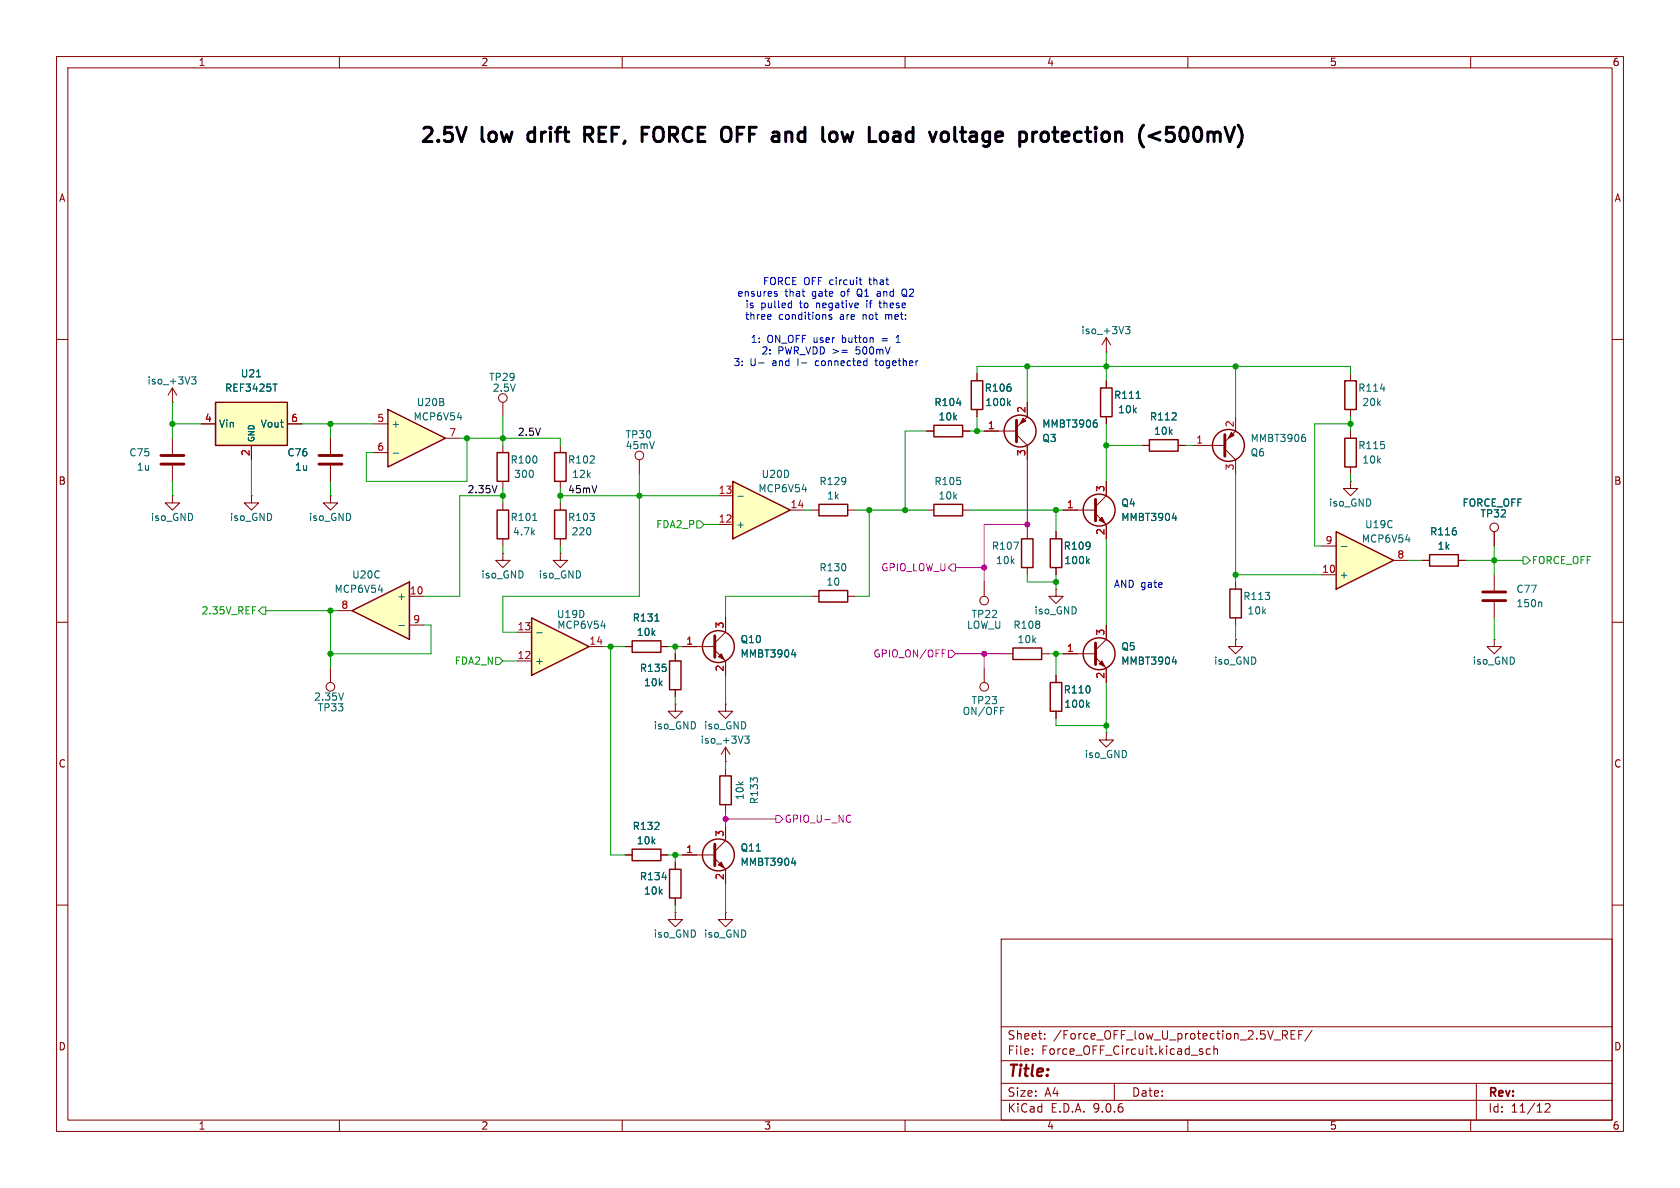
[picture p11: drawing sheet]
<svg xmlns="http://www.w3.org/2000/svg" width="297mm" height="210mm" viewBox="0 0 297 210" stroke-linecap="round" stroke-linejoin="round" font-family="sans-serif">
<g fill="none" stroke="#840000" stroke-width=".18">
<path d="M10 10h277v190h-277zM12 12h273v186h-273zM60 10v2M110 10v2M160 10v2M210 10v2M260 10v2M195.6 59.7l-.8 1.3M195.6 59.7l.7 1.3M195.6 59.7v2.5M10 60h2M88.9 71.1v2.6"/>
<path d="M88.9 78.7v1.3M163.8 76.2h1.3M170.2 76.2h1.2M172.7 66v1.3M172.7 72.4v1.3M174 76.2h5.7M179.7 76.8l1.9 1.9v2.6M181.6 71.1v2.6l-1.9 1.9M195.6 62.2h.1M285 60h2M88.9 85.1v1.3M99.1 97.8v1.3h1.2l-1.2 1.2-1.3-1.2h1.3"/>
<path d="M99.1 97.8h.1M10 110h2M110.5 114.3h1.3M116.8 114.3h1.3M143.5 105.4h1.3M149.9 105.4h1.2M285 110h2M119.4 124.5v1.2h1.2l-1.2 1.3-1.3-1.3h1.3M119.4 124.5h.1M128.3 134.6h.1M128.3 124.5v1.2h1.2l-1.2 1.3-1.3-1.3h1.3M128.3 124.5h.1"/>
<path d="M128.3 132.1l-.8 1.3M128.3 132.1l.7 1.3M128.3 132.1v2.5M10 160h2M177 166h108v32h-108zM285 160h2M60 198v2M110 198v2M160 198v2M177 194.5h108M177 191.5h108M177 187.5h108"/>
<path d="M177 181.5h108M182.5 186.3v.1M182.5 185.5v.1M184.7 183.6v.1M184.7 182.8v.1M197 191.5v3M210 198v2M212.2 185.9l.4 .1 .1 .2-.2 .2h-.3M212.2 185.4l.4 .1M214 185.5l-.5-.1-.3 .3v.4l.2 .2h.6M214.6 185.5l.2-.1 .4 .1v.9M214.6 184.9v1.5"/>
<path d="M226.7 182.2h.6l.3 .3-.1 .4-.8 .1M227.1 183l.5 .7M228.2 182.9h.5M229 182.2h-.8v1.5h.8M229.6 182.9h.5M230.3 182.2h-.7v1.5M232 182.1l-1.3 2M260 198v2M261 191.5v6.5M273.2 195.2l.5-.1 .3 .1v.3l-.9 1.1h.9"/>
<circle cx="88.9" cy="70.4" r=".76"/>
</g>
<g fill="none" stroke="#840000" stroke-width=".25">
<path d="M165.1 75.2h5.1v2h-5.1zM171.7 67.3h2v5.1h-2zM87.9 80h2v5.1h-2zM111.8 113.3h5v2h-5zM144.8 104.4h5.1v2h-5.1z"/>
<circle cx="180.3" cy="76.2" r="2.82"/>
</g>
<path d="M199 57.7h.8l-.5 .5 .4 .1v.6l-.2 .1-.5-.1M169.1 71.3h.8M178.3 71.2l.3 .5M178.6 70.9l-.5 .4M193.6 74.2h.3M193.8 74.7l.2 .3v.3l-.2 .2M115.8 109.8h.7M131.7 130.1h.7l-.4 .5 .4 .1v.6l-.2 .1-.5-.1" fill="none" stroke="#006464" stroke-width=".18"/>
<path d="M179.7 74.3v3.8" fill="none" stroke="#840000" stroke-width=".51"/>
<path d="M180.8 73.9l.6 .5-1.1 .5z" fill="#840000" stroke="#840000" stroke-width=".18"/>
<path d="M62.2 108l10.2-5.1v10.1z" fill="#ffffc2"/>
<path d="M87.9 90.2h2v5.1h-2zM185.7 95.3h2v5h-2zM62.2 108l10.2-5.1v10.1zM118.4 116.8h2v5.1h-2zM111.8 150.1h5v2h-5zM118.4 153.7h2v5.1h-2z" fill="none" stroke="#840000" stroke-width=".25"/>
<g fill="none" stroke="#840000" stroke-width=".18">
<path d="M88.9 97.8v1.3h1.3l-1.3 1.2-1.3-1.2h1.3M88.9 97.8h.1M88.9 88.9v1.3M88.9 95.3v1.2M186.7 94v1.3M59.7 108h2.5M72.4 105.4h2.5M72.4 110.5h2.5M119.4 115.6v1.2M186.7 100.3v1.3M264.2 101.6v2.8M264.2 106.4v2.8"/>
<path d="M119.4 121.9v1.3M110.5 151.1h1.3M116.8 151.1h1.3M119.4 152.4v1.3M119.4 158.8v1.2"/>
</g>
<path d="M94.2 92h.7M192.2 99.2l.4 .4M192.6 98.8l-.5 .5M66.9 104.3h.8M70.5 110.6h1M272.4 106.4l.2 .2v.7M117.1 155.1h.7" fill="none" stroke="#006464" stroke-width=".18"/>
<path d="M262.1 104.6h4.1M262.1 106.2h4.1" fill="none" stroke="#840000" stroke-width=".51"/>
<path d="M94 109.2l10.1 5.1-10.1 5.1z" fill="#ffffc2"/>
<path d="M94 109.2l10.1 5.1-10.1 5.1z" fill="none" stroke="#840000" stroke-width=".25"/>
<path d="M91.4 116.8h2.6M91.4 111.8h2.6M104.1 114.3h2.6" fill="none" stroke="#840000" stroke-width=".18"/>
<path d="M94.9 111.9h1M106.3 110.6h.7" fill="none" stroke="#006464" stroke-width=".18"/>
<path d="M129.5 85.1l10.2 5.1-10.2 5.1z" fill="#ffffc2"/>
<g fill="none" stroke="#840000" stroke-width=".25">
<path d="M237.7 77.5h2.1v5.1h-2.1zM98 90.2h2.1v5.1h-2.1zM129.5 85.1l10.2 5.1-10.2 5.1zM144.8 89.2h5.1v2h-5.1zM127.3 137.2h2v5h-2z"/>
<circle cx="127" cy="151.1" r="2.82"/>
</g>
<g fill="none" stroke="#840000" stroke-width=".18">
<path d="M238.8 76.2v1.3M99.1 88.9v1.3M99.1 95.3v1.2M113 81.3v2.5M127 92.7h2.5M127 87.6h2.5M139.7 90.2h2.5M143.5 90.2h1.3M149.9 90.2h1.2M238.8 85.1v1.3h1.2l-1.2 1.2-1.3-1.2h1.3M238.8 85.1h.1M238.8 82.6v1.2"/>
<path d="M264.2 113v1.3h1.2l-1.2 1.3-1.3-1.3h1.3M264.2 113h.1M128.3 135.9v1.3M120.6 151.1h5.8M126.4 151.8l1.9 1.9v2.5M128.3 142.2v1.3M128.3 146.1v2.5l-1.9 1.9M119.4 161.3v1.3h1.2l-1.2 1.2-1.3-1.2h1.3M119.4 161.3h.1M128.3 161.3v1.3h1.2l-1.2 1.2-1.3-1.2h1.3M128.3 161.3h.1"/>
<circle cx="113" cy="80.5" r=".76"/>
</g>
<path d="M130.5 87.7h.9M141.8 86.5h.8M139.9 152.6h.8M140.5 152.1v.9" fill="none" stroke="#006464" stroke-width=".18"/>
<path d="M126.4 149.2v3.8" fill="none" stroke="#840000" stroke-width=".51"/>
<path d="M127 152.9l.5-.5 .5 1z" fill="#840000" stroke="#840000" stroke-width=".18"/>
<path d="M236.2 94l10.2 5.1-10.2 5z" fill="#ffffc2"/>
<g fill="none" stroke="#840000" stroke-width=".25">
<path d="M194.6 68.6h2v5.1h-2zM203.2 77.7h5.1v2.1h-5.1zM98 80h2.1v5.1h-2.1zM165.1 89.2h5.1v2h-5.1zM180.6 95.3h2v5h-2zM236.2 94l10.2 5.1-10.2 5zM179.1 114.6h5v2h-5zM217.4 104.1h2.1v5.1h-2.1zM185.7 120.7h2v5h-2z"/>
<circle cx="194.3" cy="90.2" r="2.82"/>
<circle cx="127" cy="114.3" r="2.82"/>
<circle cx="194.3" cy="115.6" r="2.82"/>
</g>
<g fill="none" stroke="#840000" stroke-width=".18">
<path d="M99.1 78.7v1.3M195.6 67.3v1.3M195.6 73.7v1.2M201.9 78.7h1.3M208.3 78.7h1.2M99.1 85.1v1.3M163.8 90.2h1.3M170.2 90.2h1.2M181.6 94v1.3M188 90.2h5.7M193.7 90.8l1.9 1.9v2.6M195.6 85.1v2.5l-1.9 1.9"/>
<path d="M233.7 96.5h2.5M246.4 99.1h2.5M120.6 114.3h5.8M126.4 114.9l1.9 1.9v2.6M128.3 109.2v2.6l-1.9 1.9M174 102.9v2.5M174 118.1v2.6M177.8 115.6h1.3M181.6 100.3v1.3M184.1 115.6h1.3M186.7 104.1v1.3h1.3l-1.3 1.3-1.3-1.3h1.3M186.7 104.1h.1"/>
<path d="M186.7 119.4v1.3M188 115.6h5.7M193.7 116.2l1.9 1.9v2.6M195.6 110.5v2.5l-1.9 1.9M218.4 113v1.3h1.3l-1.3 1.3-1.2-1.3h1.2M218.4 113h.1M218.4 102.9v1.2M218.4 109.2v1.3M233.7 101.6h2.5M186.7 125.7v1.3M195.6 129.5v1.3h1.2l-1.2 1.3-1.3-1.3h1.3M195.6 129.5h.1"/>
<circle cx="174" cy="106.2" r=".76"/>
<circle cx="174" cy="121.4" r=".76"/>
</g>
<g fill="none" stroke="#006464" stroke-width=".18">
<path d="M200.9 70.4h.7M179.2 95.8h.9l-.6 1.3M207.2 91.6h.8M207.8 91.2v.8M237.1 96.6h1M248.5 95.4h.8M139.9 115.7h.8M140.5 115.3v.8M207.2 117h.8M207.8 116.6v.8M176.9 125h.6M192.2 124.6l.4 .4"/>
<path d="M192.6 124.2l-.5 .5"/>
</g>
<path d="M193.7 88.3v3.8M126.4 112.4v3.8M193.7 113.7v3.8" fill="none" stroke="#840000" stroke-width=".51"/>
<g fill="#840000" stroke="#840000" stroke-width=".18">
<path d="M127.5 115.6l.5 1-1-.5z"/>
<path d="M194.3 91.9l.5-.5 .5 1.1z"/>
<path d="M194.3 117.3l.5-.5 .5 1.1z"/>
</g>
<path d="M68.6 72.4l10.1 5.1-10.1 5.1z" fill="#ffffc2"/>
<path d="M68.6 72.4l10.1 5.1-10.1 5.1z" fill="none" stroke="#840000" stroke-width=".25"/>
<path d="M66 74.9h2.6M78.7 77.5h2.6M66 80h2.6" fill="none" stroke="#840000" stroke-width=".18"/>
<path d="M80.9 73.8h.7M69.5 80.1h1" fill="none" stroke="#006464" stroke-width=".18"/>
<path d="M38.1 71.1h12.7v7.6h-12.7z" fill="#ffffc2"/>
<g fill="none" stroke="#840000" stroke-width=".25">
<path d="M38.1 71.1h12.7v7.6h-12.7zM237.7 67.3h2.1v5.1h-2.1zM252.7 98h5.1v2.1h-5.1z"/>
<circle cx="217.2" cy="78.7" r="2.82"/>
</g>
<g fill="none" stroke="#840000" stroke-width=".18">
<path d="M30.5 71.1h.1M30.5 68.6l-.8 1.3M30.5 68.6l.7 1.3M30.5 68.6v2.5M30.5 77.5v2.8M35.6 74.9h2.5M44.4 78.7v2.6M50.8 74.9h2.5M58.4 77.5v2.8M163.8 76.2h1.3M170.2 76.2h1.2M172.7 66v1.3"/>
<path d="M172.7 72.4v1.3M174 76.2h2.5M181.6 71.1v2.6M181.6 78.7v2.6M195.6 67.3v1.3M195.6 73.7v1.2M201.9 78.7h1.3M208.3 78.7h1.2M210.8 78.7h5.7M216.5 79.4l1.9 1.9v2.5M218.4 73.7v2.5l-1.9 1.9M238.8 66v1.3"/>
<path d="M238.8 72.4v1.3M30.5 87.6v1.3h1.2l-1.2 1.3-1.3-1.3h1.3M30.5 87.6h.1M30.5 82.3v2.8M44.4 87.6v1.3h1.3l-1.3 1.3-1.2-1.3h1.2M44.4 87.6h.1M58.4 87.6v1.3h1.3l-1.3 1.3-1.3-1.3h1.3M58.4 87.6h.1M58.4 82.3v2.8M186.7 94v1.3M188 90.2h2.5M195.6 85.1v2.5"/>
<path d="M195.6 92.7v2.6M251.5 99.1h1.2M257.8 99.1h1.3M264.2 94v2.5M58.4 118.1v2.6M110.5 114.3h1.3M116.8 114.3h1.3M119.4 115.6v1.2M120.6 114.3h2.6M128.3 109.2v2.6M128.3 116.8v2.6M186.7 100.3v1.3"/>
<path d="M186.7 119.4v1.3M188 115.6h2.5M195.6 110.5v2.5M195.6 118.1v2.6M119.4 121.9v1.3M186.7 125.7v1.3M110.5 151.1h1.3M116.8 151.1h1.3M119.4 152.4v1.3M119.4 158.8v1.2M120.6 151.1h2.6M128.3 146.1v2.5"/>
<path d="M128.3 153.7v2.5"/>
<circle cx="264.2" cy="93.2" r=".76"/>
<circle cx="58.4" cy="121.4" r=".76"/>
</g>
<g fill="none" stroke="#006464" stroke-width=".18">
<path d="M33.9 66.6h.8l-.5 .5 .4 .1v.6l-.2 .1-.5-.1M45.4 66.6h.7M48.3 67.9h.7M169.1 71.3h.8M178.3 71.2l.3 .5M178.6 70.9l-.5 .4M193.6 74.2h.3M193.8 74.7l.2 .3v.3l-.2 .2M200.9 70.4h.7M230.5 76.8h.2M230.6 77.3l.2 .2v.3l-.2 .2M244.1 68.7h.7"/>
<path d="M192.2 99.2l.4 .4M192.6 98.8l-.5 .5M207.2 91.6h.8M207.8 91.2v.8M115.8 109.8h.7M139.9 115.7h.8M140.5 115.3v.8M207.2 117h.8M207.8 116.6v.8M60.7 122.5l-.4 1.3M192.2 124.6l.4 .4M192.6 124.2l-.5 .5"/>
<path d="M117.1 155.1h.7M139.9 152.6h.8M140.5 152.1v.9"/>
</g>
<path d="M216.5 76.8v3.8M28.4 80.5h4.1M28.4 82h4.1M56.4 80.5h4.1M56.4 82h4.1" fill="none" stroke="#840000" stroke-width=".51"/>
<path d="M217.7 76.5l.5 .5-1 .5z" fill="#840000" stroke="#840000" stroke-width=".18"/>
<g fill="none" stroke="#009600" stroke-width=".18">
<path d="M30.5 74.9h5.1M30.5 71.1v6.4M53.3 74.9h12.7M58.4 74.9v2.6M81.3 77.5h17.8v1.2M82.5 77.5v7.6h-17.7v-5.1h1.2M88.9 73.7v5M163.8 76.2h-3.8v14M171.4 76.2h2.6M172.7 66v-1.2h66.1v1.2M172.7 73.7v2.5M181.6 64.8v6.3"/>
<path d="M195.6 62.2v5.1M195.6 74.9v10.2M195.6 78.7h6.3M209.5 78.7h1.3M218.4 64.8v8.9M238.8 74.9h-6.4v21.6h1.3M238.8 73.7v2.5M30.5 85.1v2.5M44.4 81.3v6.3M58.4 85.1v2.5M88.9 87.6h-7.6v17.8h-6.4M88.9 86.4v2.5"/>
<path d="M88.9 96.5v1.3M99.1 86.4v2.5M99.1 96.5v1.3M99.1 87.6h27.9M113 83.8v21.6h-24.1v6.4h2.5M123.2 92.1h.6l.7 .6-.7 .6h-.6zM124.5 92.7h2.5M142.2 90.2h1.3M151.1 90.2h12.7M153.7 90.2v15.2h-2.6M171.4 90.2h16.6M186.7 90.2v3.8"/>
<path d="M195.6 95.3v15.2M218.4 83.8v19.1M238.8 83.8v1.3M248.9 99.1h2.6M259.1 99.1h10.1M264.2 96.5v5.1M269.2 98.4h.7l.6 .7-.6 .6h-.7zM44.6 107.3h.6M46.4 107.3h.6v1.3h-.6l-.7-.6zM47 108h12.7M58.4 108v10.1M74.9 110.5h1.3v5.1h-17.8"/>
<path d="M87.6 116.2h.7l.6 .6-.6 .7h-.7zM88.9 116.8h2.5M106.7 114.3h3.8M107.9 114.3v36.8h2.6M118.1 114.3h2.5M119.4 114.3v1.3M128.3 119.4v5.1M143.5 105.4h-15.2v3.8M181.6 101.6v1.3h5.1M185.4 115.6h2.6M186.7 101.6v2.5M186.7 115.6v3.8"/>
<path d="M218.4 110.5v2.5M218.4 101.6h15.3M264.2 109.2v3.8M119.4 123.2v1.3M128.3 134.6v1.3M186.7 127v1.3h8.9M195.6 120.7v8.8M118.1 151.1h2.5M119.4 151.1v1.3M128.3 156.2v5.1M119.4 160v1.3"/>
</g>
<g fill="none" stroke="#c200c2" stroke-width=".18">
<path d="M168.3 99.7h.6v1.3h-.6l-.7-.7zM181.6 81.3v12.7M181.6 92.7h-7.6v10.2M166.6 115.5h.4M166.6 114.9h.6M167.6 114.9h.7l.6 .7-.6 .6h-.7zM168.9 115.6h8.9M168.9 100.3h5.1M174 115.6v2.5M128.3 143.5v2.6M128.3 144.8h8.9M137.2 144.1h.6l.6 .7-.6 .6h-.6z"/>
<path d="M149.8 144.2l.4-.1 .2 .1M150.4 145.2l-.2 .2-.4-.1"/>
</g>
<path d="M87.9 85.8l-.5 1.3" fill="none" stroke="#0f0f0f" stroke-width=".18"/>
<g fill="none" stroke="#000" stroke-width=".51">
<path d="M82.4 22.5l-.8 2.5M103.4 23.8h.9M104 23.8l.8 1.2M104.3 22.5h-.9v2.5M113.5 22.5h1.2M113.5 23.7h.9M130.3 23.7h.9M131.5 22.5h-1.2v2.5M139.6 23.3l.4 .4v1.3M148.8 23.3l.5 1.7 .5-1.2 .5 1.2 .5-1.7M158.3 23.3h.4l.4 .4v1.3M159.1 24.9l-.8 .1"/>
<path d="M159.1 23.9l-.8 .2M169.8 23.3h.9M170.1 24.7l.1 .2 .5 .1M186.1 23.3h1M186.4 22.5v2.2l.2 .2 .5 .1M188.6 23.3h-.5l-.3 .4v1l.1 .2 .7 .1M189 23.9l-1.2 .3M208.9 22.6a.6 .6 0 0 1 1 .4 1.49 1.49 0 0 1-.5 2 .65 .65 0 0 1-.7-.5 1.98 1.98 0 0 1 .2-1.9z"/>
</g>
<g fill="none" stroke="#0000c2" stroke-width=".18">
<path d="M136.3 56.4l-.2 .1M136.3 55.7v.2l-.6 .1M137.1 51.9l.3 .1v.2l-.1 .2h-.3M137.1 51.5l.3 .1M139.6 53.6h.3M139.9 53.1v1.3M139.9 54.4h-.3M146.6 55.7v.3l.4 .1 .1 .2-.2 .2-.4-.1M151.9 49.5h.5M152.1 49.1v1l.3 .2M155.2 51.5l-.1 .1M155.2 51.9l-.2 .2 .2 .3"/>
<path d="M155.4 53.6h.4M155.5 53.1l.1 1.3M158.7 59.5l-.3 .1M159.7 52.1h.1M160 51.1a.43 .43 0 0 0-.6 .4v.4a.43 .43 0 0 0 .6 .5M134.1 64.2h1M154.7 63.8h.5M154.8 63.4l.1 1.2M158.4 60.5h.7"/>
</g>
<g fill="#c200c2" stroke="#c200c2" stroke-width=".18">
<circle cx="181.6" cy="92.7" r=".46"/>
<circle cx="128.3" cy="144.8" r=".46"/>
<circle cx="174" cy="100.3" r=".46"/>
<circle cx="174" cy="115.6" r=".46"/>
</g>
<g fill="#009600" stroke="#009600" stroke-width=".18">
<circle cx="186.7" cy="90.2" r=".46"/>
<circle cx="195.6" cy="64.8" r=".46"/>
<circle cx="172.7" cy="76.2" r=".46"/>
<circle cx="181.6" cy="64.8" r=".46"/>
<circle cx="195.6" cy="78.7" r=".46"/>
<circle cx="88.9" cy="77.5" r=".46"/>
<circle cx="107.9" cy="114.3" r=".46"/>
<circle cx="99.1" cy="87.6" r=".46"/>
<circle cx="119.4" cy="151.1" r=".46"/>
<circle cx="119.4" cy="114.3" r=".46"/>
<circle cx="82.5" cy="77.5" r=".46"/>
<circle cx="113" cy="87.6" r=".46"/>
<circle cx="88.9" cy="87.6" r=".46"/>
<circle cx="186.7" cy="115.6" r=".46"/>
<circle cx="186.7" cy="102.9" r=".46"/>
<circle cx="218.4" cy="64.8" r=".46"/>
<circle cx="195.6" cy="128.3" r=".46"/>
<circle cx="160" cy="90.2" r=".46"/>
<circle cx="153.7" cy="90.2" r=".46"/>
<circle cx="58.4" cy="74.9" r=".46"/>
<circle cx="58.4" cy="115.6" r=".46"/>
<circle cx="58.4" cy="108" r=".46"/>
<circle cx="30.5" cy="74.9" r=".46"/>
<circle cx="218.4" cy="101.6" r=".46"/>
<circle cx="238.8" cy="74.9" r=".46"/>
<circle cx="264.2" cy="99.1" r=".46"/>
</g>
<g font-size="3.5">
<text x="73.9" y="25.9">2.5V</text>
<text x="85.1" y="25.9">low</text>
<text x="94.4" y="25.9">drift</text>
<text x="105.3" y="25.9">REF,</text>
<text x="116.5" y="25.9">FORCE</text>
<text x="131.6" y="25.9">OFF</text>
<text x="141.6" y="25.9">and</text>
<text x="151.4" y="25.9">low</text>
<text x="160.7" y="25.9">Load</text>
<text x="172.6" y="25.9">voltage</text>
<text x="189.3" y="25.9">protection</text>
<text x="211.5" y="25.9">(&lt;500mV)</text>
</g>
<text font-size="2.8" fill="#840000" x="178" y="190.9">Title:</text>
<g font-size="2.1" fill="#840000">
<text x="178" y="184">Sheet:</text>
<text x="186.2" y="184">/Force_OFF_low_U_protection_2.5V_REF/</text>
<text x="178" y="186.7">File:</text>
<text x="184.1" y="186.7">Force_OFF_Circuit.kicad_sch</text>
<text x="178" y="196.9">KiCad</text>
<text x="178" y="194.1">Size:</text>
<text x="184.7" y="194.1">A4</text>
<text x="185.7" y="196.9">E.D.A.</text>
<text x="193.3" y="196.9">9.0.6</text>
<text x="200" y="194.1">Date:</text>
<text x="263" y="194.3">Rev:</text>
<text x="263" y="196.9">Id:</text>
<text x="267.1" y="196.9">11/12</text>
</g>
<g font-size="1.8" fill="#840000">
<text x="35" y="11.9">1</text>
<text x="85" y="11.9">2</text>
<text x="135" y="11.9">3</text>
<text x="185" y="11.9">4</text>
<text x="235" y="11.9">5</text>
<text x="285" y="11.9">6</text>
<text x="10.3" y="35.9">A</text>
<text x="285.3" y="35.9">A</text>
<text x="10.3" y="85.9">B</text>
<text x="285.3" y="85.9">B</text>
<text x="10.3" y="135.9">C</text>
<text x="285.3" y="135.9">C</text>
<text x="10.3" y="185.9">D</text>
<text x="285.3" y="185.9">D</text>
<text x="35" y="199.9">1</text>
<text x="85" y="199.9">2</text>
<text x="135" y="199.9">3</text>
<text x="185" y="199.9">4</text>
<text x="235" y="199.9">5</text>
<text x="285" y="199.9">6</text>
</g>
<g font-size="1.8" fill="#0000c2">
<text x="130.3" y="52.7">ensures</text>
<text x="134.8" y="50.6">FORCE OFF circuit</text>
<text x="138.7" y="52.7">that</text>
<text x="143.7" y="52.7">gate</text>
<text x="148.9" y="52.7">of</text>
<text x="152" y="52.7">Q1</text>
<text x="154" y="50.6">that</text>
<text x="155.7" y="52.7">and</text>
<text x="160.3" y="52.7">Q2</text>
<text x="131.6" y="56.7">three</text>
<text x="131.7" y="54.7">is</text>
<text x="134.5" y="54.7">pulled</text>
<text x="137.6" y="56.7">conditions</text>
<text x="141.5" y="54.7">to</text>
<text x="144.6" y="54.7">negative</text>
<text x="148.6" y="56.7">are</text>
<text x="152.8" y="56.7">not</text>
<text x="153.7" y="54.7">if</text>
<text x="156.2" y="54.7">these</text>
<text x="157" y="56.7">met:</text>
<text x="129.6" y="64.9">3:</text>
<text x="132.6" y="64.9">U-</text>
<text x="132.6" y="60.8">1:</text>
<text x="134.5" y="62.9">2:</text>
<text x="135.6" y="60.8">ON_OFF user</text>
<text x="136.6" y="64.9">and</text>
<text x="137.5" y="62.9">PWR_VDD &gt;=</text>
<text x="141.3" y="64.9">I-</text>
<text x="144.6" y="64.9">connected</text>
<text x="149.1" y="60.8">button</text>
<text x="151.6" y="62.9">500mV</text>
<text x="155.5" y="64.9">together</text>
<text x="156.3" y="60.8">=</text>
<text x="159.1" y="60.8">1</text>
<text x="196.8" y="104.1">AND gate</text>
</g>
<g font-size="1.8" fill="#006464">
<text x="191.1" y="59.3">iso_+3V3</text>
<text x="26" y="68.2">iso_+3V3</text>
<text x="39.7" y="69.4">REF3425T</text>
<text x="42.5" y="66.9">U21</text>
<text x="73.6" y="72">U20B</text>
<text x="86.4" y="67.5">TP29</text>
<text x="87" y="69.4">2.5V</text>
<text x="165.1" y="72">R104</text>
<text x="174" y="69.4">R106</text>
<text x="174.1" y="72">100k</text>
<text x="196.8" y="70.7">R111</text>
<text x="240" y="69.4">R114</text>
<text x="240.7" y="72">20k</text>
<text x="38.6" y="75.8">Vin</text>
<text x="46" y="75.8">Vout</text>
<text x="69.1" y="75.8">+</text>
<text x="73" y="74.5">MCP6V54</text>
<text x="110.5" y="77.7">TP30</text>
<text x="165.8" y="74.5">10k</text>
<text x="184.2" y="75.8">MMBT3906</text>
<text x="197.6" y="73.3">10k</text>
<text x="203.2" y="74.5">R112</text>
<text x="203.9" y="77.1">10k</text>
<text x="22.8" y="80.9">C75</text>
<text x="24.1" y="83.4">1u</text>
<text x="50.7" y="80.9">C76</text>
<text x="52" y="83.4">1u</text>
<text x="90.2" y="82.1">R100</text>
<text x="100.3" y="82.1">R102</text>
<text x="110.5" y="79.6">45mV</text>
<text x="184.2" y="78.3">Q3</text>
<text x="221" y="80.9">Q6</text>
<text x="221" y="78.3">MMBT3906</text>
<text x="240" y="79.6">R115</text>
<text x="240.7" y="82.1">10k</text>
<text x="90.8" y="84.7">300</text>
<text x="101" y="84.7">12k</text>
<text x="134" y="87.2">MCP6V54</text>
<text x="134.5" y="84.7">U20D</text>
<text x="144.8" y="86">R129</text>
<text x="146.1" y="88.5">1k</text>
<text x="165.1" y="86">R105</text>
<text x="165.8" y="88.5">10k</text>
<text x="198.1" y="89.8">Q4</text>
<text x="234.8" y="89.8">iso_GND</text>
<text x="258.5" y="89.8">FORCE_OFF</text>
<text x="26.6" y="92.3">iso_GND</text>
<text x="40.5" y="92.3">iso_GND</text>
<text x="54.5" y="92.3">iso_GND</text>
<text x="90.2" y="92.3">R101</text>
<text x="90.6" y="94.8">4.7k</text>
<text x="100.3" y="92.3">R103</text>
<text x="101" y="94.8">220</text>
<text x="130" y="93.6">+</text>
<text x="198.1" y="92.3">MMBT3904</text>
<text x="241.2" y="93.6">U19C</text>
<text x="252.7" y="94.8">R116</text>
<text x="261.6" y="91.7">TP32</text>
<text x="144.8" y="101.2">R130</text>
<text x="175.2" y="97.4">R107</text>
<text x="176" y="99.9">10k</text>
<text x="187.9" y="97.4">R109</text>
<text x="188.1" y="99.9">100k</text>
<text x="240.7" y="96.1">MCP6V54</text>
<text x="254" y="97.4">1k</text>
<text x="59" y="105">MCP6V54</text>
<text x="62.2" y="102.5">U20C</text>
<text x="70.1" y="106.3">+</text>
<text x="85" y="102.5">iso_GND</text>
<text x="95.1" y="102.5">iso_GND</text>
<text x="146" y="103.7">10</text>
<text x="219.7" y="106.3">R113</text>
<text x="236.7" y="102.5">+</text>
<text x="268" y="107.5">150n</text>
<text x="268" y="105">C77</text>
<text x="98.4" y="109.4">U19D</text>
<text x="98.4" y="111.4">MCP6V54</text>
<text x="111.7" y="110.1">R131</text>
<text x="112.5" y="112.6">10k</text>
<text x="130.8" y="113.9">Q10</text>
<text x="170.8" y="111.4">LOW_U</text>
<text x="171.7" y="109.4">TP22</text>
<text x="179.1" y="111.4">R108</text>
<text x="179.8" y="113.9">10k</text>
<text x="182.8" y="108.8">iso_GND</text>
<text x="220.4" y="108.8">10k</text>
<text x="94.5" y="117.7">+</text>
<text x="113" y="119">R135</text>
<text x="130.8" y="116.4">MMBT3904</text>
<text x="198.1" y="115.2">Q5</text>
<text x="198.1" y="117.7">MMBT3904</text>
<text x="214.5" y="117.7">iso_GND</text>
<text x="260.2" y="117.7">iso_GND</text>
<text x="55.4" y="124.1">2.35V</text>
<text x="56.1" y="126">TP33</text>
<text x="113.7" y="121.5">10k</text>
<text x="171.7" y="124.7">TP23</text>
<text x="187.9" y="122.8">R110</text>
<text x="188.1" y="125.3">100k</text>
<text x="115.5" y="129.1">iso_GND</text>
<text x="123.8" y="131.7">iso_+3V3</text>
<text x="124.4" y="129.1">iso_GND</text>
<text x="170.1" y="126.6">ON/OFF</text>
<text x="191.7" y="134.2">iso_GND</text>
<text x="131.7" y="141.5" transform="rotate(-90 131.7 141.5)">10k</text>
<text x="134.2" y="142.3" transform="rotate(-90 134.2 142.3)">R133</text>
<text x="111.7" y="146.9">R132</text>
<text x="112.5" y="149.5">10k</text>
<text x="113" y="155.8">R134</text>
<text x="130.8" y="150.7">Q11</text>
<text x="130.8" y="153.3">MMBT3904</text>
<text x="113.7" y="158.3">10k</text>
<text x="115.5" y="166">iso_GND</text>
<text x="124.4" y="166">iso_GND</text>
</g>
<g font-size="1.8" fill="#a90000">
<text x="36.1" y="74.7">4</text>
<text x="51.4" y="74.7">6</text>
<text x="66.6" y="74.7">5</text>
<text x="79.3" y="77.2">7</text>
<text x="174.6" y="75.9">1</text>
<text x="181.4" y="73.1" transform="rotate(-90 181.4 73.1)">2</text>
<text x="218.2" y="75.6" transform="rotate(-90 218.2 75.6)">2</text>
<text x="44.2" y="80.7" transform="rotate(-90 44.2 80.7)">2</text>
<text x="66.6" y="79.8">6</text>
<text x="181.4" y="80.7" transform="rotate(-90 181.4 80.7)">3</text>
<text x="211.4" y="78.5">1</text>
<text x="218.2" y="83.3" transform="rotate(-90 218.2 83.3)">3</text>
<text x="127" y="87.4">13</text>
<text x="139.7" y="89.9">14</text>
<text x="188.5" y="89.9">1</text>
<text x="195.3" y="87.1" transform="rotate(-90 195.3 87.1)">3</text>
<text x="127" y="92.5">12</text>
<text x="195.3" y="94.7" transform="rotate(-90 195.3 94.7)">2</text>
<text x="233.6" y="101.3">10</text>
<text x="234.2" y="96.3">9</text>
<text x="246.9" y="98.8">8</text>
<text x="60.3" y="107.7">8</text>
<text x="72.3" y="105.2">10</text>
<text x="73" y="110.2">9</text>
<text x="91.4" y="111.5">13</text>
<text x="128" y="111.2" transform="rotate(-90 128 111.2)">3</text>
<text x="195.3" y="112.5" transform="rotate(-90 195.3 112.5)">3</text>
<text x="91.4" y="116.6">12</text>
<text x="104.1" y="114">14</text>
<text x="121.2" y="114">1</text>
<text x="128" y="118.8" transform="rotate(-90 128 118.8)">2</text>
<text x="188.5" y="115.3">1</text>
<text x="195.3" y="120.1" transform="rotate(-90 195.3 120.1)">2</text>
<text x="128" y="148" transform="rotate(-90 128 148)">3</text>
<text x="121.2" y="150.9">1</text>
<text x="128" y="155.6" transform="rotate(-90 128 155.6)">2</text>
</g>
<g font-size="1.8" fill="#0f0f0f">
<text x="91.4" y="77.1">2.5V</text>
<text x="82.5" y="87.3">2.35V</text>
<text x="100.3" y="87.3">45mV</text>
</g>
<g font-size="1.8" fill="#009600">
<text x="115.9" y="93.6">FDA2_P</text>
<text x="270.7" y="99.9">FORCE_OFF</text>
<text x="35.5" y="108.8">2.35V_REF</text>
<text x="80.3" y="117.7">FDA2_N</text>
</g>
<g font-size="1.8" fill="#c200c2">
<text x="155.7" y="101.2">GPIO_LOW_U</text>
<text x="154.3" y="116.4">GPIO_ON/OFF</text>
<text x="138.6" y="145.6">GPIO_U-_NC</text>
</g>
<text font-size="1.4" fill="#006464" x="45.2" y="78.2" transform="rotate(-90 45.2 78.2)">GND</text>
</svg>
